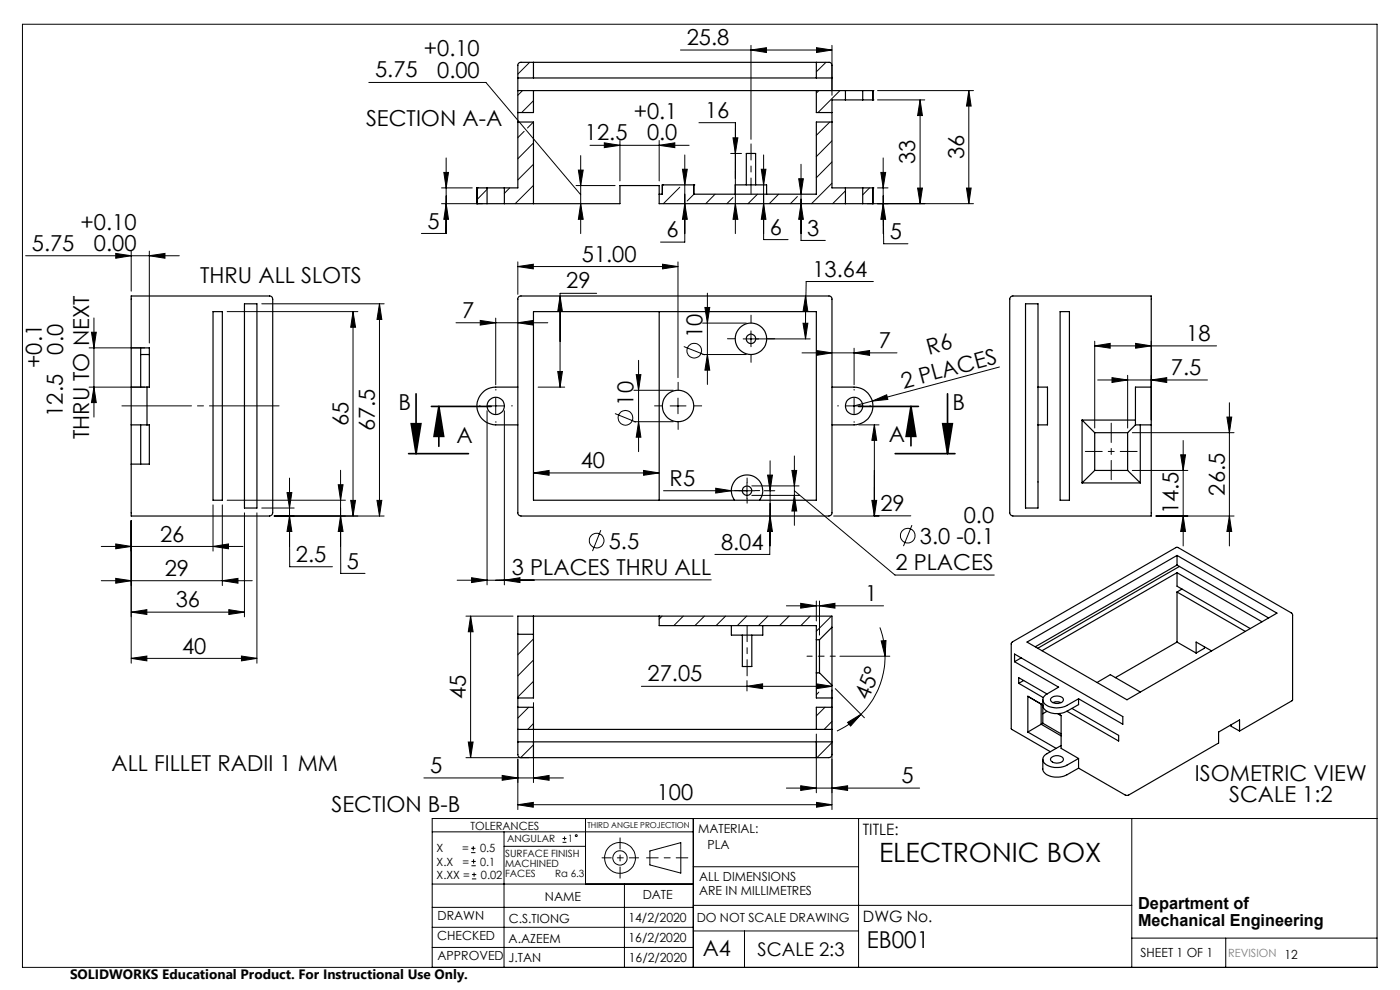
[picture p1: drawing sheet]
<svg xmlns="http://www.w3.org/2000/svg" width="297mm" height="210mm" viewBox="0 0 297 210" stroke-linecap="round" stroke-linejoin="round" font-family="sans-serif">
<g fill="none" stroke="#000" stroke-width=".21">
<path d="M4.8 5.1h287.3v200.1h-287.3zM78.2 17.5h24.9l20.1 23.8M110.8 19.2l-.9 1M112.4 13.2l-2.5 2.5M144.4 10.6h32.1M159.3 10.6l3.3-.5v1zM159.3 9.6v20M173.2 10.1l3.3 .5-3.3 .5zM173.7 19.2l-.5 .5M175.2 13.2l-2 2M176.5 16.4l-.1 .1M176.5 9.6v10.6"/>
<path d="M178.2 19.2l-4.7 4.7M186.2 19.2h20.3M205.5 19.2l.5 3.3h-1zM205.5 19.2v24M93.7 39.9h6.5M94.2 36.6h.9l-.4 3.3zM94.7 33.5v16.1M108.1 39.9l-1.1 1.1M111.2 27.9l-1.3 1.3M113.2 21.4l-2.5 2.5M113.2 25.9l-1.3 1.3M113.2 30.3l-3.3 3.4"/>
<path d="M113.2 34.8l-3.3 3.4M113.2 39.3l-3.9 3.9M122.2 39.4h8.3M122.7 36.1h1l-.5 3.3zM123.2 33v16.6M125.2 30.8h21M128.2 30.3l3.3 .5-3.3 .5zM131.5 29.8v8.6M139.8 30.8l3.4-.5v1zM139.8 29.8v8.6M144.2 39.7l-3.5 3.5M144.8 35.9h1l-.5 3.3z"/>
<path d="M145.3 32.9v18.5h-5.2M148.3 26h7.7v11.9M155 32.6h2.3M155.5 29.2h1l-.5 3.4zM156 26.2v23.4M161.5 35.9h1l-.5 3.3zM162 32.9v17.9h5.2M169.4 37.9h1l-.5 3.3zM169.9 34.8v16.2h5.2M176 25.9l-2.8 2.8M176.5 29.9l-3.3 3.3M176.5 34.4l-3.3 3.3"/>
<path d="M176.5 38.9l-4.3 4.3M184.5 39.9l-1.5 1.4M186.2 39.9h2.2M186.2 21.2h10M186.9 36.6h1l-.5 3.3zM187.4 33.5v16.1M194.7 39.9h1l-.5 3.3zM195.2 21.2l.5 3.3h-1zM195.2 21.2v22M205 39.9h1l-.5 3.3zM5.4 54.2h32.6M24.6 53.8l3.2 .4-3.2 .6z"/>
<path d="M27.8 53.3v8.5M31.7 54.2l3.3-.4v1zM31.7 53.3v19.5M93.7 43.2h8.6M94.7 41.5l-.1 8h-5.2M94.7 43.2l.4 3.3h-.9zM103.3 40.2l-2.1 2.2M109.9 56.5l3.2-.5v1zM109.9 55.6v6.8M109.9 56.5h33.9M123.2 43.2l.5 3.3h-1zM140.5 56l3.3 .5-3.3 .5z"/>
<path d="M143.8 55.6v24.5M145.3 43.2l.5 3.3h-1zM147.2 41.2l-1.4 1.4M151.7 41.2l-2 2M155.5 41.9l-1.3 1.3M156 43.2l.5 3.3h-1zM160.7 41.2l-2 2M162 43.2l.5 3.3h-1zM165.2 41.2l-1.9 1.9M169.2 41.7l-1.5 1.5M169.9 43.2l.5 3.3h-1zM179.4 40.5l-2.8 2.7"/>
<path d="M184 43.2h22.5M185.3 59.7h-14.3l-.1 7.6M187.4 41.5l.1 10.2h5.1M187.4 43.2l.5 3.3h-1zM18.9 73.8h11.8M19.4 70.5h1l-.5 3.3zM19.9 67.4v21.1M48.2 66.1h27.7M55.5 64.4h26M74.9 66.1l.5 3.3h-1zM74.9 66.1v43.4M80.5 64.4l.5 3.4h-1z"/>
<path d="M80.5 64.4v45.1M96.7 68.5h19.5M101.9 68l3.3 .5-3.3 .5zM105.2 67.5v14.1M109.9 68.5l3.2-.5v1zM118.3 78.8h1l-.5 3.3zM118.8 62.8l.5 3.3h-1zM126.6 62.2h-7.8v19.9M135 79.5h1l-.5 3.3zM135.5 76.4v19.4M145.1 73.5l4.4 1.8M149 68.5h9.3"/>
<path d="M149 75.2h9.3M149.5 65.2h1.1l-.5 3.3zM150.1 62.2v19.4M150.1 75.2l.5 3.3h-1.1zM157.7 71.9h14.2M159.3 70.2v3.3M170.1 74.9h20.2M170.4 68.6h1l-.5 3.3zM170.9 62.8v9.1M170.9 62.8l.5 3.3h-1zM173.2 74.4l3.3 .5-3.3 .5zM181.2 74.9l3.3-.5v1z"/>
<path d="M181.2 73.9v7.7M212 77.8l-30.8 8.3M232.2 73.4l3.3-.6v1.1zM232.2 72.4v18.4M232.2 73.4h25.9M239.2 79.6v11.2M240.9 72.8l3.3 .6-3.3 .5zM244.2 72.4v16.7M18.9 82.1h11.8M19.9 82.1l.5 3.3h-1zM72.2 99.8v16M103.3 87.1v37"/>
<path d="M103.5 86.1h3.4M105.2 84.4v3.4M107 87.1v37M114.2 82.1h5.6M130.5 87.7l4.4 1.8M134.5 82.8h8.3M134.5 89.5h8.3M135.5 89.5l.5 3.2h-1zM136.5 99.8l3.3 .5-3.3 .5zM142.2 86.1h3.3M143.8 84.4v3.4M163.4 97.7v18.1"/>
<path d="M168 99.8h1l-.5 3.3zM168.5 96.7v14.7M179.5 86.1h3.3M181.2 84.4v3.4M182.2 90.1h4.3M185 85.1l3.1-1.4 .2 1zM185.5 90.1v19.4M185.5 99.8v9.6h7.7M185.5 90.1l.5 3.3h-1zM232.9 80.6h23.3M235.9 80.1l3.3 .5-3.3 .5zM240.2 99.8h11.8"/>
<path d="M240.2 91.8h21.6M244.2 80.6l3.3-.5v1zM250.5 96.5h1l-.5 3.3zM251 93.4v22.4M260.3 88.5h1l-.5 3.3zM260.8 85.4v30.4M21.5 115.9h30M24.6 115.4l3.2 .5-3.2 .5zM27.8 110.4v30.3M45.2 115.9l3.3-.5v1zM45.2 107.1v9.8M47.2 107.1v17.1"/>
<path d="M48.2 106.1h25.1M51.9 108.8v22M54.5 108.8v31.9M55.5 107.8h6.9M60.9 104.5h1l-.5 3.3zM61.4 109.5l.5 3.2h-1zM61.4 101.4v14.4M61.4 108.6l.1 11.6h9M71.8 102.8h1l-.6 3.3zM72.2 107.8l.1 13.8h5.1M72.2 109.5l.6 3.2h-1zM74.4 106.1h1l-.5 3.4z"/>
<path d="M80 106.1h1l-.5 3.4zM81.5 109.5h-23.3M113.2 100.3l3.3-.5v1zM113.2 100.3h26.6M127.5 112.5l-1.8 4.4M151.8 103.6l3.4 .5-3.4 .5zM158.5 102.4v3.4M159.5 103.1h10M159.5 105.1h10M160.1 104.1h-19.3M162.1 104.1h2.3M162.8 100.8h1.1l-.5 3.3z"/>
<path d="M163.4 106.8l-.1 10.8h-11.6M163.4 109.5l.5 3.2h-1.1zM168.5 104.1l21.4 17.9h21M168.5 105.1l.5 3.3h-1zM176.8 109.5h9.7M185 106.1h1l-.5 3.4zM193.5 111.4l-1.8 4.4M245.2 109.5h16.6M251 109.5l.5 3.2h-1zM260.8 109.5l.5 3.2h-1zM21.5 123.2h32M24.6 122.7l3.2 .5-3.2 .5z"/>
<path d="M27.8 139.7l3.4-.5v1zM27.8 139.7h26.7M27.8 129.8l3.4-.5v1zM27.8 129.8h24.1M47.2 123.2l3.3-.5v1zM48.5 129.3l3.4 .5-3.4 .5zM51.2 139.2l3.3 .5-3.3 .5zM97 123.1h16.3M98.8 130.7h10M99.8 130.7v30M99.8 130.7l.6 3.3h-1.1zM100 122.5l3.3 .6-3.3 .5z"/>
<path d="M107 123.1l3.3-.6v1.1zM113.2 135.5l-3.3 3.4M140.4 130.7l-.6 .6M145 130.7l-2.1 2M149.4 130.7l-2 2M150.9 123l-45.7 .1M153.9 130.7l-2 2M158.4 130.7l-2 2M162.9 130.7l-2 2M166.8 128.5h20.6M167.4 130.7l-2 2M169.9 128l3.3 .5-3.3 .5z"/>
<path d="M171.9 130.7l-2 2M173.2 127.5v4.2M173.8 128.5l3.3-.5v1zM173.8 127.5v7.2M176.4 130.7l-3.2 3.2M178.2 139.2h10.6M186.7 133.1a17.9 17.9 0 0 1 1 6.1M186.9 136l1.1-.1-.3 3.3zM187.7 139.2a17.3 17.3 0 0 1-5 12.3M99.3 157.4h1.1l-.6 3.3zM112.1 150l-2.2 2.3M113.2 149v17"/>
<path d="M113.2 153.5l-1.2 1.2M113.2 140l-3.3 3.4M113.2 144.5l-3.3 3.3M113.2 158l-2.7 2.7M136.1 145.6h40.4M158.5 145.6l3.3-.5v1zM158.5 144.4v2.2M173.2 155.7v12.5M173.2 145.1l3.3 .5-3.3 .5zM173.4 142.7l-.2 .2M173.7 146.8l-.5 .6M175 150l-1.8 1.9"/>
<path d="M176.5 146.4v25.3M176.5 157.5l-3.2 3.2M176.5 153l-1.7 1.7M177.2 146.1l6.2 6.2M179.8 153.2l2.9-1.7-2.3 2.5zM182.7 151.5a17.6 17.6 0 0 1-5.1 3.6M89.9 165h29.6M91.7 176.5h55.4M98.8 160.7h13.4M99.9 179.9h1M100.4 179.5v.9M106.5 164.5l3.4 .5-3.4 .5z"/>
<path d="M106.9 176.5v28.7M106.9 179.5h17.3M109.9 170.7l3.2-.5v1zM109.9 161v10.7M109.9 170.7h66.6M113.2 165l3.3-.5v1zM119.3 178.7h.9M119.3 177.9h.9M119.8 177.4v.9M124.2 173.6v13.9M147.1 173.6v31.6M166.8 167.2h28.3"/>
<path d="M169.9 166.7l3.3 .5-3.3 .5zM173.2 170.2l3.3 .5-3.3 .5zM176.5 167.2l3.3-.5v1zM182.1 173.6v31.6M240.1 173.6v31.6M292.1 173.6h-200.4v31.6M91.7 196.7h55.4M91.7 192.5h55.4M91.7 187.5h55.4M99.9 180.9h1M100 183.6h.9M100 182.7h.9"/>
<path d="M100.1 186.4h.9M100.1 185.5h.9M100.5 182.3v.9M100.6 185.1v.9M132.5 187.5v17.7M137.9 180.5l6.5-1.8v6.5l-6.5-1.7zM147.1 183.9h35M147.1 197.5h35M147.1 192h93M157.9 197.5v7.7M240.1 199h52M260 199v6.2"/>
<path d="M91.7 201h55.4"/>
<circle cx="147.3" cy="74.4" r="1.55"/>
<circle cx="132.7" cy="88.6" r="1.56"/>
<circle cx="126.6" cy="114.7" r="1.55"/>
<circle cx="192.6" cy="113.6" r="1.56"/>
<circle cx="122.2" cy="177.3" r=".2"/>
<circle cx="131.5" cy="182" r="1.52"/>
<circle cx="131.5" cy="182" r="3.3"/>
</g>
<path d="M145.9 182h-8.7" fill="none" stroke="#000" stroke-width=".21" stroke-dasharray="15.2 1.3 1.3 1.3" stroke-dashoffset="12.8"/>
<path d="M131.5 177.7v8.6" fill="none" stroke="#000" stroke-width=".21" stroke-dasharray="15.2 1.3 1.3 1.3" stroke-dashoffset="12.9"/>
<path d="M127.7 182h7.8" fill="none" stroke="#000" stroke-width=".21" stroke-dasharray="15.2 1.3 1.3 1.3" stroke-dashoffset="13.3"/>
<path d="M86.7 96.2h12.7M87.2 89.9h2.1l-1 6.3zM88.3 83.5v12.7M91.5 86.2h12.7M93.1 86.2l1 6.4h-2zM93.1 86.2v8.5M182.1 86.2h12.7M189.9 96.2h12.7M193.3 86.2l1 6.4h-2.1zM193.3 86.2v8.4M200 89.9h2l-1 6.3zM201 83.5v12.7" fill="none" stroke="#000" stroke-width=".35"/>
<g fill="none" stroke="#000" stroke-width=".21" stroke-dasharray="15.2 1.3 1.3 1.3">
<path d="M156 71.9h-1.7M159.3 75.2v1.7M159.3 68.5v-1.6M162.7 71.9h1.6M101.9 86.1h-.2M105.2 89.4v.2M105.2 82.8v-.2M108.5 86.1h.2M140.5 86.1h-1.6M143.9 89.4v1.7M143.9 82.8v-1.7M147.2 86.1h1.7"/>
<path d="M177.9 86.1h-.2M181.2 89.4v.2M181.2 82.8v-.2M184.5 86.1h.2M156.8 104.1h-1M158.5 105.7v1M158.5 102.4v-1M160.2 104.1h1"/>
</g>
<path d="M230.2 95.8h11" fill="none" stroke="#000" stroke-width=".21" stroke-dasharray="15.2 1.3 1.3 1.3" stroke-dashoffset="11.6"/>
<path d="M235.7 89.8v12" fill="none" stroke="#000" stroke-width=".21" stroke-dasharray="15.2 1.3 1.3 1.3" stroke-dashoffset="11.1"/>
<path d="M159.3 30.5v10.7M158.5 132.7v10.7" fill="none" stroke="#000" stroke-width=".21" stroke-dasharray="15.2 1.3 1.3 1.3" stroke-dashoffset="11.8"/>
<path d="M171.2 139.2h6" fill="none" stroke="#000" stroke-width=".21" stroke-dasharray="15.2 1.3 1.3 1.3" stroke-dashoffset="14.1"/>
<path d="M59.2 86.1h-33.3" fill="none" stroke="#000" stroke-width=".21" stroke-dasharray="15.2 1.3 1.3 1.3" stroke-dashoffset=".5"/>
<g fill="#000">
<path d="M185 85.1l3.1-1.4 .2 1zM151.8 103.6l3.4 .5-3.4 .5z"/>
<path d="M195.2 21.2l.5 3.3h-1zM194.7 39.9h1l-.5 3.3zM205.5 19.2l.5 3.3h-1zM205 39.9h1l-.5 3.3z"/>
<path d="M31.7 54.2l3.3-.4v1zM24.6 53.8l3.2 .4-3.2 .6z"/>
<path d="M101.9 68l3.3 .5-3.3 .5zM109.9 68.5l3.2-.5v1zM159.3 10.6l3.3-.5v1zM173.2 10.1l3.3 .5-3.3 .5z"/>
<path d="M181.2 74.9l3.3-.5v1zM173.2 74.4l3.3 .5-3.3 .5zM140.5 56l3.3 .5-3.3 .5zM109.9 56.5l3.2-.5v1zM139.8 30.8l3.4-.5v1zM128.2 30.3l3.3 .5-3.3 .5z"/>
<path d="M232.2 73.4l3.3-.6v1.1zM240.9 72.8l3.3 .6-3.3 .5z"/>
<path d="M93.1 86.2l1 6.4h-2zM193.3 86.2l1 6.4h-2.1z"/>
<path d="M135 79.5h1l-.5 3.3zM135.5 89.5l.5 3.2h-1zM149.5 65.2h1.1l-.5 3.3zM150.1 75.2l.5 3.3h-1.1zM80.5 64.4l.5 3.4h-1zM80 106.1h1l-.5 3.4zM90.7 -.1h1zM90.7 -.1h1zM99.8 130.7l.6 3.3h-1.1zM99.3 157.4h1.1l-.6 3.3z"/>
<path d="M200 89.9h2l-1 6.3zM87.2 89.9h2.1l-1 6.3z"/>
<path d="M244.2 80.6l3.3-.5v1zM235.9 80.1l3.3 .5-3.3 .5zM173.8 128.5l3.3-.5v1zM169.9 128l3.3 .5-3.3 .5zM113.2 165l3.3-.5v1zM106.5 164.5l3.4 .5-3.4 .5zM176.5 167.2l3.3-.5v1zM169.9 166.7l3.3 .5-3.3 .5z"/>
<path d="M45.2 115.9l3.3-.5v1zM24.6 115.4l3.2 .5-3.2 .5zM47.2 123.2l3.3-.5v1zM24.6 122.7l3.2 .5-3.2 .5zM48.5 129.3l3.4 .5-3.4 .5zM27.8 129.8l3.4-.5v1zM136.5 -.1h3.3zM131.5 -.1h3.3z"/>
<path d="M136.5 99.8l3.3 .5-3.3 .5zM113.2 100.3l3.3-.5v1z"/>
<path d="M168 99.8h1l-.5 3.3zM168.5 105.1l.5 3.3h-1zM170.4 68.6h1l-.5 3.3zM170.9 62.8l.5 3.3h-1zM162.8 100.8h1.1l-.5 3.3zM163.4 109.5l.5 3.2h-1.1zM100 122.5l3.3 .6-3.3 .5zM107 123.1l3.3-.6v1.1zM118.3 78.8h1l-.5 3.3zM118.8 62.8l.5 3.3h-1zM185.5 90.1l.5 3.3h-1zM185 106.1h1l-.5 3.4zM161.5 35.9h1l-.5 3.3zM162 43.2l.5 3.3h-1zM155.5 29.2h1l-.5 3.4zM156 43.2l.5 3.3h-1zM186.9 36.6h1l-.5 3.3zM187.4 43.2l.5 3.3h-1zM94.2 36.6h.9l-.4 3.3zM94.7 43.2l.4 3.3h-.9zM144.8 35.9h1l-.5 3.3zM145.3 43.2l.5 3.3h-1zM169.4 37.9h1l-.5 3.3zM169.9 43.2l.5 3.3h-1zM122.7 36.1h1l-.5 3.3zM123.2 43.2l.5 3.3h-1zM61.4 109.5l.5 3.2h-1zM60.9 104.5h1l-.5 3.3zM72.2 109.5l.6 3.2h-1zM71.8 102.8h1l-.6 3.3zM116.5 -.1h1zM116.5 -.1h1zM97.6 -.1h1zM97.6 -.1h1zM190.4 -.1h1zM190.4 -.1h1zM193.5 -.1h1zM193.5 -.1h1z"/>
<path d="M251 109.5l.5 3.2h-1zM250.5 96.5h1l-.5 3.3zM260.8 109.5l.5 3.2h-1zM260.3 88.5h1l-.5 3.3zM19.9 82.1l.5 3.3h-1zM19.4 70.5h1l-.5 3.3zM74.4 106.1h1l-.5 3.4zM74.9 66.1l.5 3.3h-1z"/>
<path d="M27.8 139.7l3.4-.5v1zM51.2 139.2l3.3 .5-3.3 .5z"/>
<path d="M158.5 145.6l3.3-.5v1zM173.2 145.1l3.3 .5-3.3 .5z"/>
<path d="M179.8 153.2l2.9-1.7-2.3 2.5zM186.9 136l1.1-.1-.3 3.3z"/>
<path d="M109.9 170.7l3.2-.5v1zM173.2 170.2l3.3 .5-3.3 .5z"/>
</g>
<g fill="none" stroke="#000" stroke-width=".25">
<path d="M109.9 19.2h69.5M109.9 16.5h66.6M113.2 13.2v3.3M113.2 19.2v4.7h-3.3M173.2 13.2v3.3M173.2 19.2v4.7h3.3M176.5 19.2v-5.3a.6 .6 0 0 0-.6-.7h-65.4a.61 .61 0 0 0-.6 .7v26h-2.9M179.4 19.2h3.6M179.4 19.2v2M183 19.2v2M183 19.2h2.2M185.2 19.2h.1"/>
<path d="M185.2 19.2v2M101.2 39.9h.1M101.2 39.9v3.3M101.2 39.9h2.1M103.3 39.9h3.7M103.3 39.9v3.3M107 39.9v3.3M109.9 25.9h3.3v17.3M140.5 39.2h.1M140.5 39.2v2h-.7M140.5 39.2h6.7M147.2 39.2h.1"/>
<path d="M158.3 39.2v-6.6h2v6.6M176.5 25.9h-3.3v15.3h-26v-2M179.4 39.9h3.6M179.4 21.2h3.6M179.4 21.2h-2.9v18.7h2.9M179.4 39.9v3.3M183 39.9h2.2M183 39.9v3.3M183 21.2h2.2M185.2 39.9h.1M185.2 21.2h.1M185.2 39.9v3.3"/>
<path d="M101.2 43.2h.1M101.2 43.2h2.1M103.3 43.2h3.7M107 43.2h24.5v-3.8h8.3v3.8h39.6M156 41.2v-2h6.6v2M179.4 43.2h3.6M183 43.2h2.2M185.2 43.2h.1M27.8 73.8h3.9v8.3h-3.9M29.8 75.2h1.9M29.8 73.8v8.3M45.2 66.1h2v40h-2z"/>
<path d="M51.9 64.4h2.6v43.4h-2.6zM110 63l.4-.2h65.5a.61 .61 0 0 1 .6 .7v45.3a.66 .66 0 0 1-.6 .7h-65.4a.66 .66 0 0 1-.6-.7v-45.5zM113.2 66.1h60v40h-60zM139.8 66.1v40M224.9 66.1h2v40h-2zM27.8 82.1v8M27.8 82.1v-19.3h29.4a.66 .66 0 0 1 .7 .7v45.3a.73 .73 0 0 1-.7 .7h-29.4v-19.4M27.8 90.1h3.9v8.4h-3.9M29.8 90.1v8.4M31.2 82.1v8M109.9 82.1h-4.7a4 4 0 0 0-4 4 4 4 0 0 0 4 4h4.7M176.5 82.1h4.7a4 4 0 0 1 4 4 4 4 0 0 1-4 4h-4.7"/>
<path d="M220.2 82.1h2v8h-2M220.2 82.1v8M220.2 82.1v-17.7h-2.6v43.4h2.6v-17.7M229.6 89.1h11.3M229.6 89.1v13.3M229.6 89.1l2.6 2.7M232.2 99.8h7M232.2 99.8l-2.6 2.6M232.2 91.8v8M232.2 91.8h7M239.2 99.8l2.7 2.6M239.2 91.8v8"/>
<path d="M240.9 90.1h3.3M240.9 90.1l-1.7 1.7M241.9 90.1v12.3M244.2 82.1h-3.3v8M244.2 82.1v8M244.2 82.1v-19.3h-29.3a.66 .66 0 0 0-.7 .7v45.3a.73 .73 0 0 0 .7 .7h29.3v-19.4M155.8 106.1a3.3 3.3 0 0 1 .4-4.5 3.3 3.3 0 0 1 4.5 0 3.3 3.3 0 0 1 .4 4.5M229.6 102.4h12.3M249.7 117.8v2.1M249.7 119.9l-30.1 17.3M249.7 119.9l19.4 11.2M109.9 130.7h66.6v29.3a.66 .66 0 0 1-.6 .7h-65.4a.66 .66 0 0 1-.6-.7z"/>
<path d="M109.9 134.5h3.3M113.2 130.7v17.4h-3.3M139.8 130.7v2h33.4v15.4h3.3M155.2 132.7v2h6.6v-2M157.5 134.7v6.7h2v-6.7M173.2 135.7h.6M173.8 135.7v7M176.5 133.1l-2.7 2.6M216.6 139.6l-1.4 .8M217.9 136.2l31.8-18.4 21.2 12.3-31.8 18.3zM249.7 121.5l18 10.4M249.7 121.5l-28.6 16.5"/>
<path d="M249.7 121.5v2.8l15.6 9M249.7 125.6v10.6M249.7 136.2l-13.1 7.5M249.7 125.6l14.5 8.3M249.7 136.2l4.1 2.3M250.2 120.1l-30 17.4M250.8 124.9l-1.1 .7M255.5 137.2v.3l-1.7 1M257 138.1l-3.2-1.9v2.3M109.9 150h3.3v4.7M109.9 154.7h66.6M109.9 157.4h66.6"/>
<path d="M113.2 157.4v3.3M173.2 157.4v3.3M173.2 142.7h.6M173.8 142.7l2.7 2.7M176.5 150h-3.3v4.7M215.2 140.4v-1.7l23 13.3v1.6l-9.4-5.4M215.2 140.4l9.4 5.4-2.5 1.4M216.1 144.9v-1.2l6 3.5M216.1 144.9l5.2 3.1M217.2 144.3l-1.1 .6M218.1 155.3l5.9 3.4M220.9 153.6v-4.2l.3 .2-3.1-1.9v7.6"/>
<path d="M220.9 153.6l-2.8 1.7M220.9 153.6l4.2 2.5M221.2 149.6a2.48 2.48 0 0 0 2.9 1.8l1.2-.1 1-.4M221.2 148.4v5M221.2 153.4l-.3 .2M221.2 153.4l3.9 2.3M222.1 147.2a1.33 1.33 0 0 0-.9 1.3 1.33 1.33 0 0 0 1 1.2 4.6 4.6 0 0 0 4.1-.1l2.5-1.4M222.1 150.9l-.9 .5M223 148.1a1.8 1.8 0 0 1 2.6 .2 .91 .91 0 0 1-1.1 .9 1.18 1.18 0 0 1-1.6-.9zM223.3 149a2.29 2.29 0 0 1 1.8 0M224.4 151.4l.7 .4v6.9l3.7 2.2M225.1 158.1l-3 1.8a1.3 1.3 0 0 0-.9 1.3 1.3 1.3 0 0 0 1 1.2 4.8 4.8 0 0 0 4.1-.1l2.5-1.4"/>
<path d="M227.4 150.3l9.9 5.7v1.2l-11-6.3M228.8 148.2v1.3l-2.5 1.4M232.7 144.8l2.8-1.7 6.4 3.7M261.2 153.7v.3l1.8 1.1M263 155.1l11.2-6.6v-18.2l-.2-.2-24.1-13.9-.3-.1-35 20.2v18.3l8.2 4.8M263 155.1v-2.4l-4.5 2.6v2.3l-19.1 11.1h-.7l-9.9-5.8M221.2 161.1v2a2.48 2.48 0 0 0 2.9 1.7l1.6-.2 3.1-1.7M223.1 160.6a1.67 1.67 0 0 1 2.5 .5 1.51 1.51 0 0 1-2.2 .6 .62 .62 0 0 1-.5-.4 .62 .62 0 0 1 .2-.7zM228.8 160.9v2"/>
<circle cx="159.3" cy="71.9" r="3.3"/>
<circle cx="159.3" cy="71.9" r="1"/>
<circle cx="105.2" cy="86.1" r="1.83"/>
<circle cx="143.8" cy="86.1" r="3.3"/>
<circle cx="181.2" cy="86.1" r="1.83"/>
<circle cx="158.5" cy="104.1" r="1"/>
</g>
<text font-size="5.6" x="186.5" y="182.8">ELECTRONIC BOX</text>
<text font-size="4.9" x="183.9" y="201">EB001</text>
<g font-size="4.7">
<text x="89.9" y="11.9">+0.10</text>
<text x="145.7" y="9.6">25.8</text>
<text x="79.6" y="16.4">5.75</text>
<text x="92.7" y="16.5">0.00</text>
<text x="77.7" y="26.7">SECTION A-A</text>
<text x="124.1" y="29.7">12.5</text>
<text x="134.4" y="25.3">+0.1</text>
<text x="137.3" y="29.8">0.0</text>
<text x="149.6" y="25">16</text>
<text x="194.2" y="34.8" transform="rotate(-90 194.2 34.8)">33</text>
<text x="204.5" y="33.8" transform="rotate(-90 204.5 33.8)">36</text>
<text x="6.8" y="53.2">5.75</text>
<text x="17.1" y="48.7">+0.10</text>
<text x="19.9" y="53.2">0.00</text>
<text x="90.7" y="48.5">5</text>
<text x="141.4" y="50.3">6</text>
<text x="163.3" y="49.8">6</text>
<text x="171.2" y="50">3</text>
<text x="188.8" y="50.7">5</text>
<text x="123.4" y="55.5">51.00</text>
<text x="172.3" y="58.7">13.64</text>
<text x="42.5" y="60.1">THRU ALL SLOTS</text>
<text x="120.1" y="61.2">29</text>
<text x="98" y="67.4">7</text>
<text x="149" y="71.8" transform="rotate(-90 149 71.8)">10</text>
<text x="13.4" y="75.2" transform="rotate(-90 13.4 75.2)">0.0</text>
<text x="186.4" y="73.8">7</text>
<text x="197.1" y="75.2" transform="rotate(-15 197.1 75.2)">R6</text>
<text x="251.7" y="72.3">18</text>
<text x="8.8" y="78" transform="rotate(-90 8.8 78)">+0.1</text>
<text x="191.7" y="82.4" transform="rotate(-15 191.7 82.4)">2 PLACES</text>
<text x="248.4" y="79.6">7.5</text>
<text x="13.3" y="88.4" transform="rotate(-90 13.3 88.4)">12.5</text>
<text x="84.5" y="87">B</text>
<text x="134.4" y="86" transform="rotate(-90 134.4 86)">10</text>
<text x="202.1" y="87">B</text>
<text x="18.9" y="93.2" transform="rotate(-90 18.9 93.2)">THRU TO NEXT</text>
<text x="73.9" y="90.3" transform="rotate(-90 73.9 90.3)">65</text>
<text x="79.5" y="91.5" transform="rotate(-90 79.5 91.5)">67.5</text>
<text x="96.8" y="93.9">A</text>
<text x="188.6" y="93.8">A</text>
<text x="123.2" y="99.3">40</text>
<text x="142.1" y="103.1">R5</text>
<text x="259.8" y="105.1" transform="rotate(-90 259.8 105.1)">26.5</text>
<text x="186.8" y="108.4">29</text>
<text x="204.5" y="110.9">0.0</text>
<text x="250" y="109.1" transform="rotate(-90 250 109.1)">14.5</text>
<text x="33.9" y="114.9">26</text>
<text x="62.8" y="119.2">2.5</text>
<text x="129.2" y="116.4">5.5</text>
<text x="153" y="116.6">8.04</text>
<text x="195.2" y="115.3">3.0 -0.1</text>
<text x="34.9" y="122.2">29</text>
<text x="73.6" y="120.6">5</text>
<text x="108.6" y="122">3 PLACES THRU ALL</text>
<text x="190" y="120.9">2 PLACES</text>
<text x="37.3" y="128.8">36</text>
<text x="183.6" y="127.5">1</text>
<text x="38.6" y="138.6">40</text>
<text x="98.8" y="148.3" transform="rotate(-90 98.8 148.3)">45</text>
<text x="137.4" y="144.5">27.05</text>
<text x="184.2" y="148.7" transform="rotate(-67 184.2 148.7)">45°</text>
<text x="23.7" y="163.4">ALL FILLET RADII 1 MM</text>
<text x="91.2" y="164">5</text>
<text x="191.2" y="166.1">5</text>
<text x="253.5" y="165.7">ISOMETRIC VIEW</text>
<text x="70.3" y="172.2">SECTION B-B</text>
<text x="139.3" y="169.7">100</text>
<text x="260.7" y="170.2">SCALE 1:2</text>
<text x="149.1" y="202.9">A4</text>
</g>
<text font-size="4" x="160.7" y="202.8">SCALE 2:3</text>
<g font-size="3.5">
<text x="241.4" y="192.8">Department of</text>
<text x="241.4" y="196.3">Mechanical Engineering</text>
</g>
<g font-size="3.3">
<text x="183" y="177.2">TITLE:</text>
<text x="183.1" y="195.7">DWG No.</text>
</g>
<text font-size="2.9" x="14.9" y="207.6">SOLIDWORKS Educational Product. For Instructional Use Only.</text>
<g font-size="2.7">
<text x="148.1" y="176.7">MATERIAL:</text>
<text x="150.1" y="180.1">PLA</text>
<text x="115.6" y="191">NAME</text>
<text x="136.3" y="190.8">DATE</text>
<text x="148.3" y="186.8">ALL DIMENSIONS</text>
<text x="148.3" y="189.8">ARE IN MILLIMETRES</text>
<text x="92.8" y="195.2">DRAWN</text>
<text x="107.9" y="195.7">C.S.TIONG</text>
<text x="133.3" y="195.6">14/2/2020</text>
<text x="147.8" y="195.7">DO NOT SCALE DRAWING</text>
<text x="92.8" y="199.3">CHECKED</text>
<text x="92.8" y="203.6">APPROVED</text>
<text x="107.9" y="199.9">A.AZEEM</text>
<text x="133.3" y="199.8">16/2/2020</text>
<text x="242" y="203">SHEET 1 OF 1</text>
<text x="107.9" y="204.1">J.TAN</text>
<text x="133.4" y="204">16/2/2020</text>
</g>
<g font-size="2.4">
<text x="99.8" y="176">TOLERANCES</text>
<text x="92.6" y="180.8">X</text>
<text x="92.6" y="183.6">X.X</text>
<text x="98" y="180.8">=</text>
<text x="98.1" y="183.6">=</text>
<text x="101.8" y="180.8">0.5</text>
<text x="101.9" y="183.6">0.1</text>
<text x="92.6" y="186.4">X.XX =</text>
<text x="102" y="186.4">0.02</text>
</g>
<text font-size="2.4" fill="#808080" x="260.6" y="203">REVISION 12</text>
<g font-size="2.1">
<text x="107.6" y="178.6">ANGULAR</text>
<text x="120.5" y="178.6">1</text>
<text x="107.2" y="181.8">SURFACE FINISH</text>
<text x="107.2" y="183.9">MACHINED</text>
<text x="107.2" y="186">FACES</text>
<text x="117.8" y="186">Ra 6.3</text>
</g>
<text font-size="1.7" x="124.6" y="175.7">THIRD ANGLE PROJECTION</text>
</svg>
